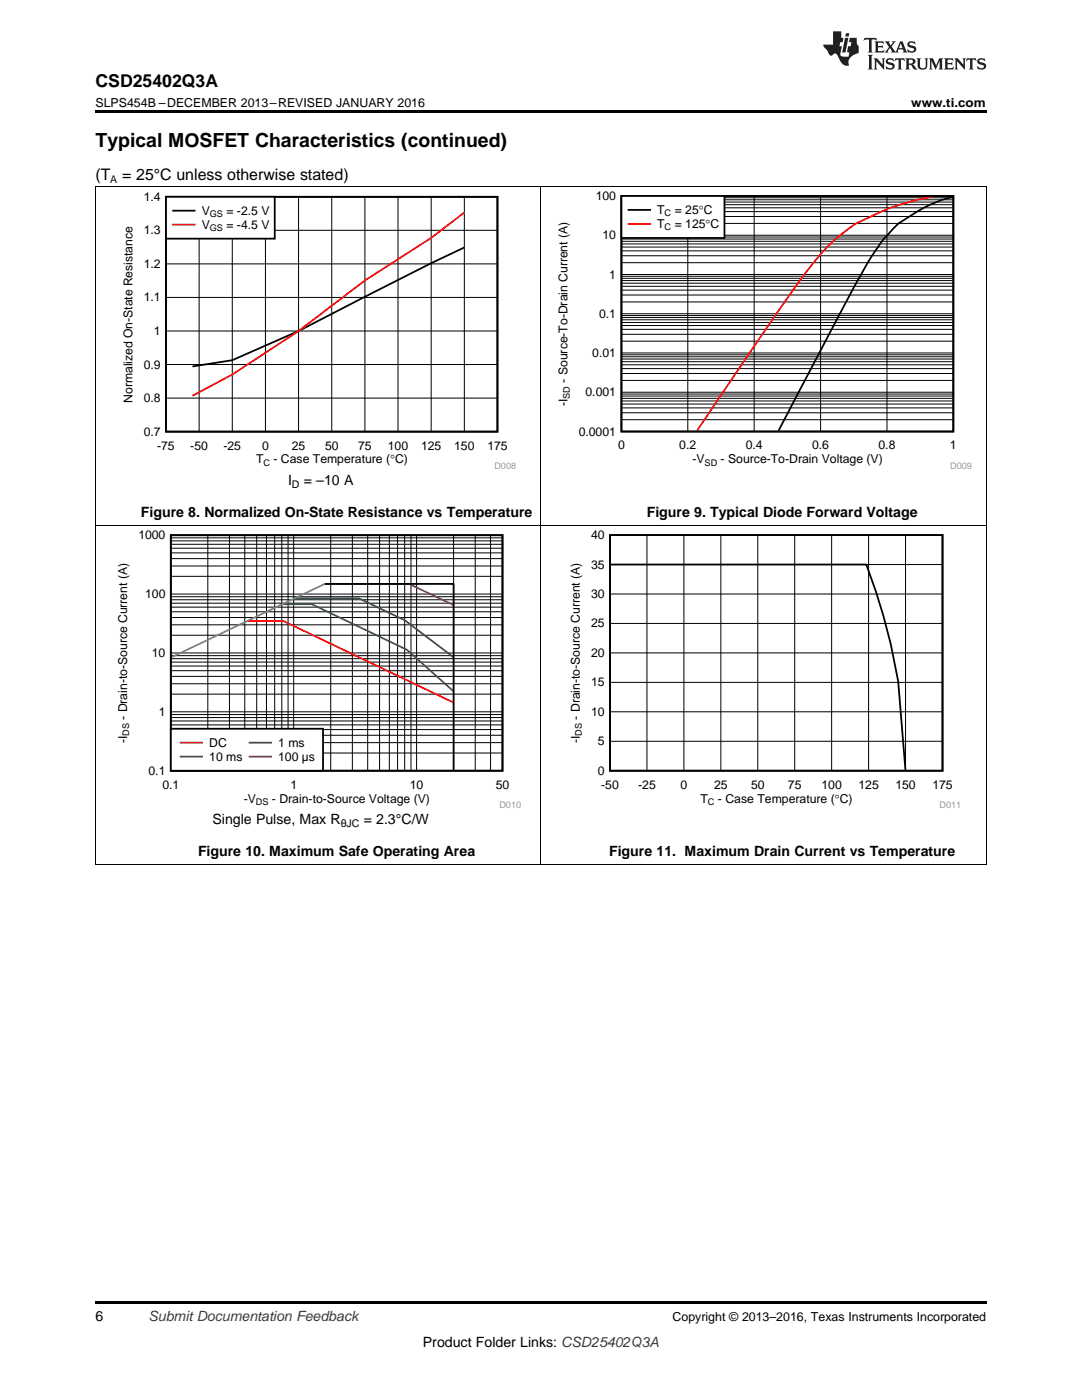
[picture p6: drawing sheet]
<svg xmlns="http://www.w3.org/2000/svg" width="216mm" height="279mm" viewBox="0 0 216 279" stroke-linecap="round" stroke-linejoin="round" font-family="sans-serif">
<path d="M19 259.7h177.8v.5h-177.8z" fill="#000"/>
<path d="M19.1 105v67.6M107.9 105v67.6M196.8 105v67.6M19 172.6h177.8" fill="none" stroke="#000" stroke-width=".2"/>
<path d="M23 105.9h80.9v55.4h-80.9z" fill-rule="evenodd" fill="#fff"/>
<path d="M34.1 106.8h66.2v47h-66.2zM64.8 116.5h25.7v37.1" fill="none" stroke="#000" stroke-width=".35"/>
<g fill="none" stroke="#000" stroke-width=".2">
<path d="M34.1 119.7h66.2M34.1 119.1h66.2M34.1 118.6h66.2M34.1 115h66.2M34.1 113h66.2M34.1 111.5h66.2M34.1 110.3h66.2M34.1 109.4h66.2M34.1 108.6h66.2M34.1 107.9h66.2M34.1 107.3h66.2M41.5 106.8v47"/>
<path d="M45.8 106.8v47M48.8 106.8v47M51.2 106.8v47M53.2 106.8v47M54.8 106.8v47M56.2 106.8v47M57.5 106.8v47M58.6 106.8v47M66 106.8v47M70.3 106.8v47M73.4 106.8v47M75.7 106.8v47"/>
<path d="M77.7 106.8v47M79.3 106.8v47M80.7 106.8v47M82 106.8v47M83.1 106.8v47M90.5 106.8v47M94.8 106.8v47M97.9 106.8v47M34.1 138.5h66.2M34.1 136.5h66.2M34.1 135h66.2M34.1 133.9h66.2"/>
<path d="M34.1 132.9h66.2M34.1 132.1h66.2M34.1 131.5h66.2M34.1 130.9h66.2M34.1 130.3h66.2M34.1 126.8h66.2M34.1 124.7h66.2M34.1 123.2h66.2M34.1 122.1h66.2M34.1 121.2h66.2M34.1 120.4h66.2M34.1 150.3h66.2"/>
<path d="M34.1 148.2h66.2M34.1 146.7h66.2M34.1 145.6h66.2M34.1 144.7h66.2M34.1 143.9h66.2M34.1 143.2h66.2M34.1 142.6h66.2M34.1 142.1h66.2"/>
</g>
<path d="M49.4 123.9h7.1l34 16.3" fill="none" stroke="#f00" stroke-width=".35"/>
<path d="M56.4 120.6h5.8l19 9.1 9.3 8.3" fill="none" stroke="#295c75" stroke-width=".35"/>
<path d="M58.8 119.4h12.8l9.2 4.4 9.7 7.4" fill="none" stroke="#286b49" stroke-width=".35"/>
<path d="M64.8 116.5h16.8l8.9 4.3" fill="none" stroke="#9e3a3a" stroke-width=".35"/>
<path d="M64.8 116.5l-30.6 14.7" fill="none" stroke="#808080" stroke-width=".35"/>
<path d="M34.1 145.4h30.4v8.4h-30.4z" fill-rule="evenodd" fill="#fff"/>
<path d="M34.1 145.4h30.4v8.4h-30.4z" fill="none" stroke="#000" stroke-width=".35"/>
<path d="M36 148.2h4.3" fill="none" stroke="#f00" stroke-width=".35"/>
<path d="M36 151h4.3" fill="none" stroke="#295c75" stroke-width=".35"/>
<path d="M49.8 148.2h4.3" fill="none" stroke="#286b49" stroke-width=".35"/>
<path d="M49.8 151h4.3" fill="none" stroke="#9e3a3a" stroke-width=".35"/>
<path d="M113.3 105.9h78.2v55.4h-78.2z" fill-rule="evenodd" fill="#fff"/>
<path d="M121.7 106.8h66.4v47h-66.4zM121.9 112.7h51a122.3 122.3 0 0 1 6.3 23.3l1.5 17.6" fill="none" stroke="#000" stroke-width=".35"/>
<g fill="none" stroke="#000" stroke-width=".2">
<path d="M19.1 37.2v67.8M107.9 37.2v67.8M196.8 37.2v67.8M19 104.9h177.8M121.7 118.5h66.4M121.7 112.7h66.4M129.1 106.8v47M136.5 106.8v47M143.8 106.8v47M151.2 106.8v47M158.6 106.8v47M165.9 106.8v47"/>
<path d="M173.3 106.8v47M180.7 106.8v47M121.7 136.2h66.4M121.7 130.3h66.4M121.7 124.4h66.4M121.7 147.9h66.4M121.7 142.1h66.4"/>
</g>
<path d="M24.1 38.4h78.8v55.2h-78.8z" fill-rule="evenodd" fill="#fff"/>
<path d="M33.1 39.3h66.2v46.8h-66.2zM92.7 49.4l-6.7 3.1-26.4 13.6-13.2 5.8-8 1.2" fill="none" stroke="#000" stroke-width=".35"/>
<g fill="none" stroke="#000" stroke-width=".2">
<path d="M39.7 39.3v46.8M46.4 39.3v46.8M53 39.3v46.8M59.6 39.3v46.8M66.2 39.3v46.8M72.8 39.3v46.8M79.4 39.3v46.8M86 39.3v46.8M92.7 39.3v46.8M33.1 59.4h66.2M33.1 52.7h66.2M33.1 46h66.2"/>
<path d="M33.1 79.4h66.2M33.1 72.7h66.2M33.1 66.1h66.2"/>
</g>
<path d="M92.7 42.4l-6.7 5.1-13.2 8.5-13.2 10.1-13.2 8.6-8 4.3" fill="none" stroke="#f00" stroke-width=".35"/>
<path d="M33.1 39.3h21.7v8.3h-21.7z" fill-rule="evenodd" fill="#fff"/>
<path d="M33.1 39.3h21.7v8.3h-21.7zM34.5 42h4.3" fill="none" stroke="#000" stroke-width=".35"/>
<path d="M34.5 44.8h4.3" fill="none" stroke="#f00" stroke-width=".35"/>
<path d="M110.9 38.2h83v55.4h-83z" fill-rule="evenodd" fill="#fff"/>
<path d="M124 39.1h66.2v47h-66.2zM190 39.3a25 25 0 0 0-8.5 3.9 18.5 18.5 0 0 0-5.9 5.5l-2.5 3.7-2.6 4.7-15.1 28.8" fill="none" stroke="#000" stroke-width=".35"/>
<g fill="none" stroke="#000" stroke-width=".2">
<path d="M124 39.9h66.2M124 39.5h66.2M137.2 39.1v47M150.5 39.1v47M163.7 39.1v47M177 39.1v47M124 58.9h66.2M124 57.9h66.2M124 57.1h66.2M124 56.5h66.2M124 56h66.2M124 55.5h66.2"/>
<path d="M124 55.1h66.2M124 54.8h66.2M124 52.4h66.2M124 51h66.2M124 50.1h66.2M124 49.3h66.2M124 48.7h66.2M124 48.2h66.2M124 47.7h66.2M124 47.3h66.2M124 46.9h66.2M124 44.6h66.2"/>
<path d="M124 43.2h66.2M124 42.2h66.2M124 41.5h66.2M124 40.8h66.2M124 40.3h66.2M124 79.5h66.2M124 79h66.2M124 78.6h66.2M124 78.3h66.2M124 75.9h66.2M124 74.5h66.2M124 73.6h66.2"/>
<path d="M124 72.8h66.2M124 72.2h66.2M124 71.7h66.2M124 71.2h66.2M124 70.8h66.2M124 70.4h66.2M124 68.1h66.2M124 66.7h66.2M124 65.7h66.2M124 65h66.2M124 64.4h66.2M124 63.8h66.2"/>
<path d="M124 63.4h66.2M124 63h66.2M124 62.6h66.2M124 60.3h66.2M124 83.8h66.2M124 82.4h66.2M124 81.4h66.2M124 80.6h66.2M124 80h66.2"/>
</g>
<path d="M185.9 39.3a43.5 43.5 0 0 0-12.1 3.9 25.1 25.1 0 0 0-8.1 5.5l-2.2 2.3a132 132 0 0 0-8.6 11.6l-15.8 23.3" fill="none" stroke="#f00" stroke-width=".35"/>
<path d="M124 39.1h20.6v8.4h-20.6z" fill-rule="evenodd" fill="#fff"/>
<path d="M124 39.1h20.6v8.4h-20.6zM125.4 41.9h4.3" fill="none" stroke="#000" stroke-width=".35"/>
<path d="M125.4 44.7h4.3" fill="none" stroke="#f00" stroke-width=".35"/>
<path d="M19 37.2h177.8" fill="none" stroke="#000" stroke-width=".2"/>
<path d="M19 22h177.8v.5h-177.8z" fill="#000"/>
<g fill="#231f20">
<path d="M172.5 7.6l-.1 .5 .4-.2h.6v.1v2.1l-.2 .4h.9l-.2-.4v-2.1l.1-.1h.5l.5 .2-.2-.5zM174.5 8.3l.2 .3v1.5l-.2 .4h1.8l.2-.6a1.04 1.04 0 0 1-1.3 .2v-.7h.6l.3 .2v-.6l-.3 .2h-.6v-.6l.8-.1 .4 .3-.2-.5zM176.5 8.3l.9 1.1-.9 1.1h.8l-.2-.2 .4-.7 .5 .7-.2 .2h1.5l-.2-.2 .2-.4h.9l.1 .4-.2 .2h1l-.3-.3-.7-1.9h-.5l-.9 2-.8-1 .9-1h-.8l.1 .3-.4 .5-.3-.6 .1-.2zM179.7 8.6l.4 1h-.7zM181.3 8.4a.63 .63 0 0 0-.2 .7 .63 .63 0 0 0 .6 .4l.6 .2 .1 .2a.75 .75 0 0 1-.7 .4 .75 .75 0 0 1-.6-.5l.1 .7 .1-.1a1.11 1.11 0 0 0 1.5-.6 1.13 1.13 0 0 0-1.2-.8l-.1-.4a1.04 1.04 0 0 1 1.2 .2l-.2-.5-.2 .1-.4-.2zM173.2 10.9l.2 .4v2.2l-.2 .4h1l-.3-.4v-2.2l.3-.4zM174.3 11.6l.3 .4v1.5l-.3 .4h.8l-.2-.4v-1.3l1.5 1.7v-1.9l.2-.4h-.7l.2 .4v.9l-1.1-1.3zM177 11.8a.62 .62 0 0 0-.2 .7 .62 .62 0 0 0 .6 .4l.6 .1 .1 .3a.76 .76 0 0 1-.7 .3 .76 .76 0 0 1-.7-.4l.2 .7 .1-.1a1.11 1.11 0 0 0 1.5-.6 1.13 1.13 0 0 0-1.2-.8l-.1-.4a1.04 1.04 0 0 1 1.2 .2l-.2-.6-.2 .1-.5-.1zM178.7 11.6l-.2 .6a.61 .61 0 0 1 .8-.3v1.6l-.2 .4h.9l-.2-.4v-1.6a.63 .63 0 0 1 .7 .3l-.1-.6zM180.6 11.6l.3 .4v1.5l-.3 .4h1l-.2-.2-.1-.8 .6 .2a.76 .76 0 0 0 1.2 .7l-1-1a.58 .58 0 0 0 .6-.5 .58 .58 0 0 0-.5-.6zM181.4 11.9h.1a.45 .45 0 0 1 .5 .1 .45 .45 0 0 1 .1 .5l-.8 .2zM182.9 11.6l.2 .2a2.17 2.17 0 0 0 .3 1.9 .99 .99 0 0 0 1.6-.6v-1.1l.2-.4h-.7l.2 .2a1.92 1.92 0 0 1-.2 1.8 .6 .6 0 0 1-.9-.5v-1.1l.2-.4zM185.4 11.6l.2 .4v1.5l-.2 .4h.7l-.2-.4v-1.4l.8 1.8 .8-1.8v1.4l-.2 .4h.9l-.2-.4v-1.5l.2-.4h-.8l-.6 1.5-.6-1.5zM188.4 11.6l.2 .4v1.5l-.2 .4h1.8l.1-.6a1.04 1.04 0 0 1-1.2 .1v-.6h.5l.4 .2v-.6l-.4 .2h-.5v-.7h.8l.3 .3-.1-.6zM190.5 11.6l.2 .4v1.5l-.2 .4h.7l-.2-.4v-1.3l1.5 1.7v-1.9l.2-.4h-.7l.2 .4v.9l-1.1-1.3zM192.9 11.6l-.1 .6a.61 .61 0 0 1 .7-.3l.1 1.6-.3 .4h1l-.3-.4 .1-1.6a.63 .63 0 0 1 .7 .3l-.1-.6zM195.2 11.8a.62 .62 0 0 0-.2 .7 .62 .62 0 0 0 .6 .4l.6 .1 .1 .3a.76 .76 0 0 1-.7 .3 .76 .76 0 0 1-.6-.4l.1 .7 .1-.1a1.11 1.11 0 0 0 1.6-.6 1.13 1.13 0 0 0-1.3-.8l-.1-.4a1.04 1.04 0 0 1 1.2 .2l-.1-.6-.2 .1-.5-.1z"/>
<path d="M166.2 6.3v2.6h-1.9v.4l.8 .9a.91 .91 0 0 0 1 .8 .56 .56 0 0 1 .5-.3 .56 .56 0 0 1 .5 .3l.4 .8a1.53 1.53 0 0 0 1.9 1.2 1.54 1.54 0 0 1 1-2.1l.9-.3v-1.4a1.52 1.52 0 0 1-.4-1.6h-1.3l-.2 .8h.5l-.2 .8h-.5l-.1 1v.2l.4 .1-.2 .8a1.93 1.93 0 0 1-1.6-.3l.3-1.8h-.5l.2-.8h.4l.2-.8h-.4v-1.3zM168.6 7.6l-.6 2.9h.7l.6-2.9zM168.8 6.6l-.1 .7h.6l.2-.7z"/>
</g>
<text font-size="3.9" x="19" y="29.3">Typical MOSFET Characteristics (continued)</text>
<text font-size="3.5" x="19" y="17.3">CSD25402Q3A</text>
<g font-size="3.2">
<text x="19" y="36">(T</text>
<text x="24.4" y="36">= 25°C unless otherwise stated)</text>
</g>
<g font-size="2.8">
<text x="57.5" y="96.8">I</text>
<text x="60.6" y="96.8">= –10 A</text>
<text x="28.1" y="103.2">Figure 8. Normalized On-State Resistance vs Temperature</text>
<text x="129" y="103.2">Figure 9. Typical Diode Forward Voltage</text>
<text x="42.4" y="164.5">Single Pulse, Max R</text>
<text x="72.6" y="164.5">= 2.3°C/W</text>
<text x="39.5" y="170.9">Figure 10. Maximum Safe Operating Area</text>
<text x="121.5" y="170.9">Figure 11. Maximum Drain Current vs Temperature</text>
<text x="19" y="263.6">6</text>
<text x="84.4" y="268.9">Product Folder Links: CSD25402Q3A</text>
</g>
<text font-size="2.8" fill="#0000c8" x="29.6" y="263.6">Submit Documentation Feedback</text>
<g font-size="2.5">
<text x="19" y="21.4">SLPS454B –DECEMBER 2013–REVISED JANUARY 2016</text>
<text x="181.8" y="21.4">www.ti.com</text>
<text x="134.2" y="263.6">Copyright © 2013–2016, Texas Instruments Incorporated</text>
</g>
<g font-size="2.4">
<text x="28.7" y="40.1">1.4</text>
<text x="118.9" y="39.9">100</text>
<text x="28.7" y="46.8">1.3</text>
<text x="40.3" y="42.9">V</text>
<text x="40.3" y="45.7">V</text>
<text x="45.2" y="42.9">= -2.5 V</text>
<text x="45.2" y="45.7">= -4.5 V</text>
<text x="120.2" y="47.7">10</text>
<text x="131.1" y="42.8">T</text>
<text x="131.1" y="45.5">T</text>
<text x="134.6" y="42.8">= 25qC</text>
<text x="134.6" y="45.5">= 125qC</text>
<text x="28.7" y="53.5">1.2</text>
<text x="121.6" y="55.6">1</text>
<text x="28.7" y="60.2">1.1</text>
<text x="119.5" y="63.4">0.1</text>
<text x="30.7" y="66.9">1</text>
<text x="118.2" y="71.2">0.01</text>
<text x="28.7" y="73.5">0.9</text>
<text x="113.3" y="76.4" transform="rotate(-90 113.3 76.4)">- Source-To-Drain Current (A)</text>
<text x="26.4" y="80.4" transform="rotate(-90 26.4 80.4)">Normalized On-State Resistance</text>
<text x="28.7" y="80.2">0.8</text>
<text x="113.3" y="81.1" transform="rotate(-90 113.3 81.1)">-I</text>
<text x="116.8" y="79.1">0.001</text>
<text x="28.7" y="86.9">0.7</text>
<text x="31.4" y="89.7">-75</text>
<text x="38" y="89.7">-50</text>
<text x="44.6" y="89.7">-25</text>
<text x="52.3" y="89.7">0</text>
<text x="58.2" y="89.7">25</text>
<text x="64.9" y="89.7">50</text>
<text x="71.5" y="89.7">75</text>
<text x="77.4" y="89.7">100</text>
<text x="84" y="89.7">125</text>
<text x="90.6" y="89.7">150</text>
<text x="97.2" y="89.7">175</text>
<text x="115.5" y="86.9">0.0001</text>
<text x="123.3" y="89.7">0</text>
<text x="135.5" y="89.7">0.2</text>
<text x="148.8" y="89.7">0.4</text>
<text x="162" y="89.7">0.6</text>
<text x="175.3" y="89.7">0.8</text>
<text x="189.6" y="89.7">1</text>
<text x="51.1" y="92.5">T</text>
<text x="54.6" y="92.5">- Case Temperature (qC)</text>
<text x="138.2" y="92.5">-V</text>
<text x="143.8" y="92.5">- Source-To-Drain Voltage (V)</text>
<text x="27.6" y="107.6">1000</text>
<text x="117.9" y="107.6">40</text>
<text x="117.9" y="113.5">35</text>
<text x="29" y="119.4">100</text>
<text x="117.9" y="119.3">30</text>
<text x="117.9" y="125.2">25</text>
<text x="30.3" y="131.1">10</text>
<text x="117.9" y="131.1">20</text>
<text x="117.9" y="137">15</text>
<text x="25.4" y="143.7" transform="rotate(-90 25.4 143.7)">- Drain-to-Source Current (A)</text>
<text x="31.7" y="142.9">1</text>
<text x="115.7" y="143.6" transform="rotate(-90 115.7 143.6)">- Drain-to-Source Current (A)</text>
<text x="117.9" y="142.9">10</text>
<text x="25.4" y="148.4" transform="rotate(-90 25.4 148.4)">-I</text>
<text x="41.8" y="149.1">DC</text>
<text x="55.5" y="149.1">1 ms</text>
<text x="115.7" y="148.4" transform="rotate(-90 115.7 148.4)">-I</text>
<text x="119.3" y="148.7">5</text>
<text x="29.6" y="154.6">0.1</text>
<text x="41.8" y="151.9">10 ms</text>
<text x="55.5" y="151.9">100 µs</text>
<text x="119.3" y="154.6">0</text>
<text x="32.4" y="157.4">0.1</text>
<text x="48.6" y="160.2">-V</text>
<text x="54.3" y="160.2">- Drain-to-Source Voltage (V)</text>
<text x="57.9" y="157.4">1</text>
<text x="81.8" y="157.4">10</text>
<text x="98.9" y="157.4">50</text>
<text x="120" y="157.4">-50</text>
<text x="127.3" y="157.4">-25</text>
<text x="135.8" y="157.4">0</text>
<text x="139.7" y="160.2">T</text>
<text x="142.5" y="157.4">25</text>
<text x="143.2" y="160.2">- Case Temperature (qC)</text>
<text x="149.9" y="157.4">50</text>
<text x="157.2" y="157.4">75</text>
<text x="163.9" y="157.4">100</text>
<text x="171.3" y="157.4">125</text>
<text x="178.7" y="157.4">150</text>
<text x="186" y="157.4">175</text>
</g>
<g font-size="2.1">
<text x="22" y="36.6">A</text>
<text x="58.2" y="97.4">D</text>
<text x="68" y="165.1">θJC</text>
</g>
<g font-size="1.8">
<text x="41.9" y="43.3">GS</text>
<text x="41.9" y="46.1">GS</text>
<text x="132.6" y="43.2">C</text>
<text x="132.6" y="46">C</text>
<text x="113.7" y="79.6" transform="rotate(-90 113.7 79.6)">SD</text>
<text x="52.6" y="92.9">C</text>
<text x="140.6" y="92.9">SD</text>
<text x="25.8" y="146.9" transform="rotate(-90 25.8 146.9)">DS</text>
<text x="116.1" y="146.9" transform="rotate(-90 116.1 146.9)">DS</text>
<text x="51.1" y="160.6">DS</text>
<text x="141.2" y="160.6">C</text>
</g>
<g font-size="1.8" fill="#999">
<text x="98.7" y="93.5">D008</text>
<text x="189.6" y="93.5">D009</text>
<text x="99.7" y="161.2">D010</text>
<text x="187.5" y="161.2">D011</text>
</g>
</svg>
